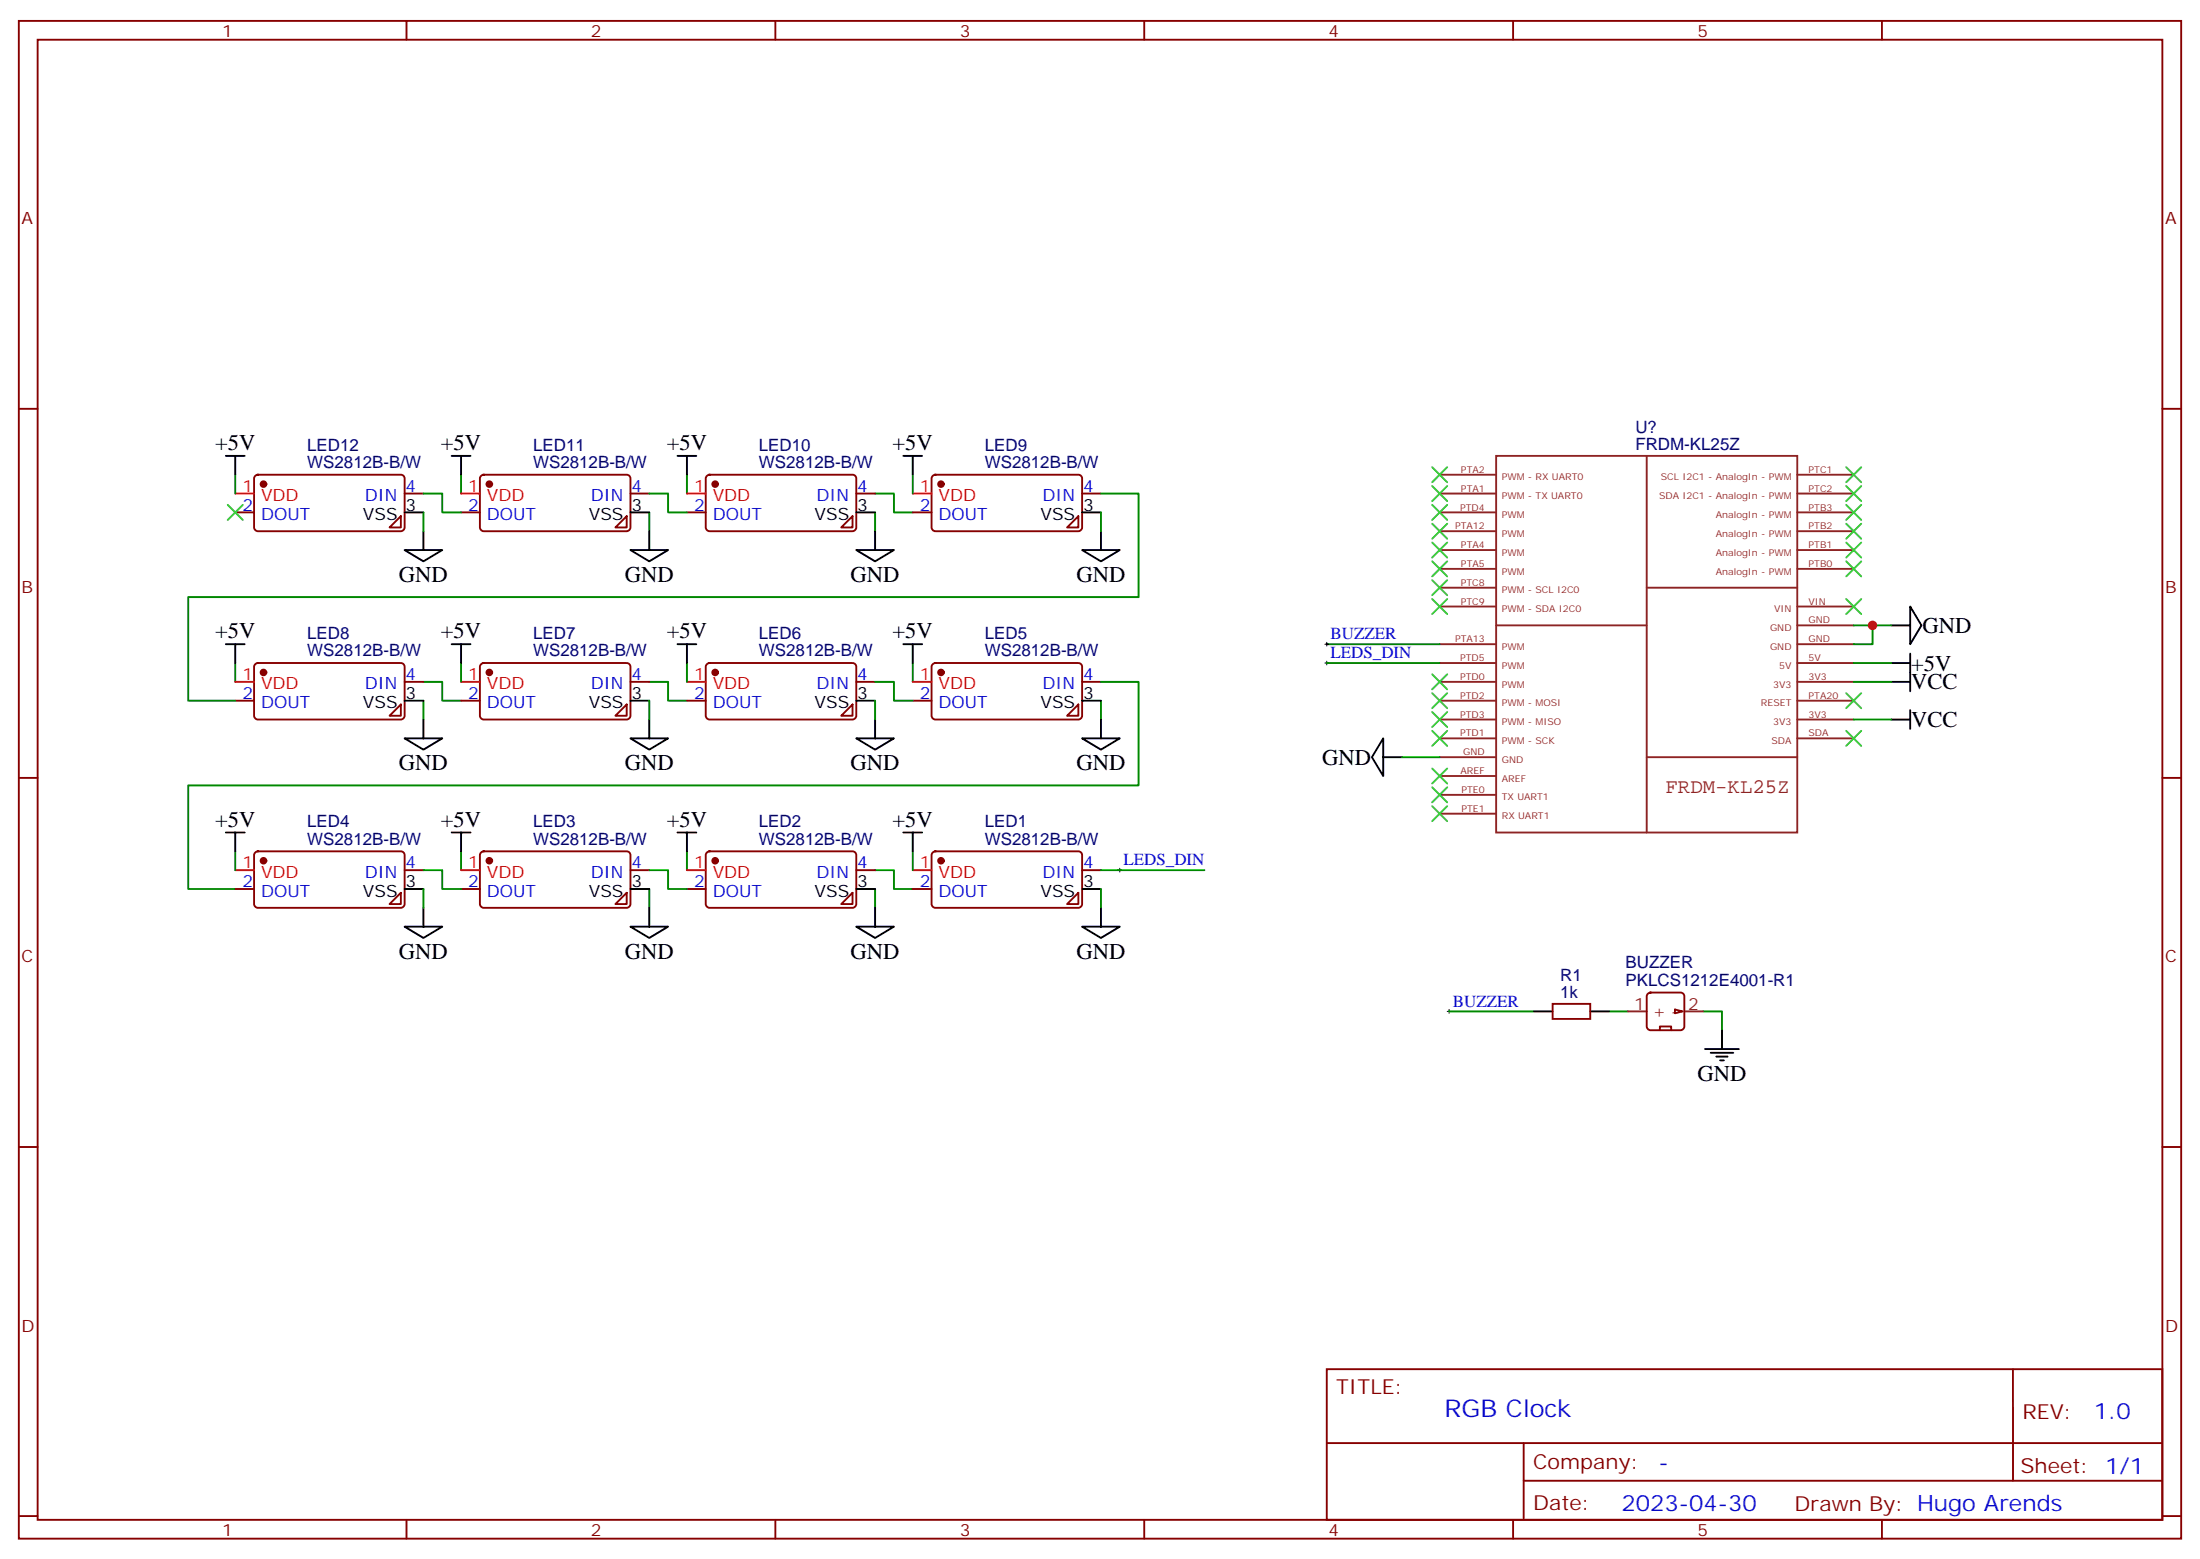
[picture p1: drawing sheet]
<svg xmlns="http://www.w3.org/2000/svg" width="412mm" height="292mm" viewBox="0 0 412 292" stroke-linecap="round" stroke-linejoin="round" font-family="sans-serif">
<g fill="none" stroke="#870000" stroke-width=".35">
<path d="M3.5 3.9h405.4v284.4h-405.4zM7.1 7.4h398.2v277.3h-398.2zM76.2 3.9v3.5M145.3 3.9v3.5M214.5 3.9v3.5M283.6 3.9v3.5M352.8 3.9v3.5M3.5 76.6h3.6M405.3 76.6h3.6M44.1 96h3.5M47.9 89.1l.4-.2h26.8a.71 .71 0 0 1 .7 .7v9.2a.76 .76 0 0 1-.7 .7h-26.8a.76 .76 0 0 1-.7-.7v-9.2zM73 98.8l2.1-2.1v2.1z"/>
<path d="M75.8 92.5h3.6M86.4 96h3.6M90.2 89.1l.5-.2h26.8a.71 .71 0 0 1 .7 .7v9.2a.76 .76 0 0 1-.7 .7h-26.8a.76 .76 0 0 1-.7-.7v-9.2zM115.4 98.8l2.1-2.1v2.1zM118.2 92.5h3.5M128.8 96h3.5M132.5 89.1l.5-.2h26.8a.71 .71 0 0 1 .7 .7v9.2a.76 .76 0 0 1-.7 .7h-26.8a.76 .76 0 0 1-.7-.7v-9.2zM159.8 96.7v2.1h-2.1zM160.5 92.5h3.5M171.1 96h3.5M174.9 89.1l.4-.2h26.8a.71 .71 0 0 1 .7 .7v9.2a.76 .76 0 0 1-.7 .7h-26.8a.76 .76 0 0 1-.7-.7v-9.2zM202.1 96.7v2.1h-2.1z"/>
<path d="M202.8 92.5h3.6M44.1 131.3h3.5M47.9 124.4l.4-.2h26.8a.71 .71 0 0 1 .7 .7v9.2a.76 .76 0 0 1-.7 .7h-26.8a.76 .76 0 0 1-.7-.7v-9.2zM75.1 132v2.1h-2.1zM75.8 127.7h3.6M86.4 131.3h3.6M90.2 124.4l.5-.2h26.8a.71 .71 0 0 1 .7 .7v9.2a.76 .76 0 0 1-.7 .7h-26.8a.76 .76 0 0 1-.7-.7v-9.2zM117.5 132v2.1h-2.1zM118.2 127.7h3.5M128.8 131.3h3.5M132.5 124.4l.5-.2h26.8a.71 .71 0 0 1 .7 .7v9.2a.76 .76 0 0 1-.7 .7h-26.8a.76 .76 0 0 1-.7-.7v-9.2zM159.8 132v2.1h-2.1z"/>
<path d="M160.5 127.7h3.5M171.1 131.3h3.5M174.9 124.4l.4-.2h26.8a.71 .71 0 0 1 .7 .7v9.2a.76 .76 0 0 1-.7 .7h-26.8a.76 .76 0 0 1-.7-.7v-9.2zM202.1 132v2.1h-2.1zM202.8 127.7h3.6M3.5 145.7h3.6M47.9 159.7l.4-.2h26.8a.71 .71 0 0 1 .7 .7v9.2a.76 .76 0 0 1-.7 .7h-26.8a.76 .76 0 0 1-.7-.7v-9.2zM90.2 159.7l.5-.2h26.8a.71 .71 0 0 1 .7 .7v9.2a.76 .76 0 0 1-.7 .7h-26.8a.76 .76 0 0 1-.7-.7v-9.2zM132.5 159.7l.5-.2h26.8a.71 .71 0 0 1 .7 .7v9.2a.76 .76 0 0 1-.7 .7h-26.8a.76 .76 0 0 1-.7-.7v-9.2zM174.9 159.7l.4-.2h26.8a.71 .71 0 0 1 .7 .7v9.2a.76 .76 0 0 1-.7 .7h-26.8a.76 .76 0 0 1-.7-.7v-9.2zM405.3 145.7h3.6M44.1 166.5h3.5"/>
<path d="M73 169.4l2.1-2.1v2.1zM75.8 163h3.6M86.4 166.5h3.6M117.5 167.3v2.1h-2.1zM118.2 163h3.5M128.8 166.5h3.5M159.8 167.3v2.1h-2.1zM160.5 163h3.5M171.1 166.5h3.5M202.1 167.3v2.1h-2.1zM202.8 163h3.6M291 188.1h7.1v2.8h-7.1z"/>
<path d="M308.9 186.2l.5-.3h5.6a.71 .71 0 0 1 .7 .8v5.6a.76 .76 0 0 1-.7 .7h-5.6a.76 .76 0 0 1-.7-.7v-5.6zM311.1 193v-.7h2.2v.7M314 189.1l1.4 .4-1.4 .3zM3.5 214.9h3.6M405.3 214.9h3.6M248.7 256.5h156.6v28.2h-156.6zM377.3 256.5v20.9M248.7 270.4h156.5M285.6 277.4h119.6M285.6 270.4v14.1M3.5 284h3.6M76.2 284.7v3.6"/>
<path d="M145.3 284.7v3.6M214.5 284.7v3.6M283.6 284.7v3.6M352.8 284.7v3.6M405.3 284h3.6"/>
</g>
<g fill="#870000" stroke="#870000" stroke-width=".35">
<circle cx="49.4" cy="90.7" r=".53"/>
<circle cx="91.7" cy="90.7" r=".53"/>
<circle cx="176.4" cy="90.7" r=".53"/>
<circle cx="134.1" cy="90.7" r=".53"/>
<circle cx="134.1" cy="126" r=".53"/>
<circle cx="176.4" cy="126" r=".53"/>
<circle cx="91.7" cy="126" r=".53"/>
<circle cx="49.4" cy="126" r=".53"/>
<circle cx="49.4" cy="161.3" r=".53"/>
<circle cx="91.7" cy="161.3" r=".53"/>
<circle cx="176.4" cy="161.3" r=".53"/>
<circle cx="134.1" cy="161.3" r=".53"/>
</g>
<path d="M44.1 92.5h3.5M86.4 92.5h3.6M128.8 92.5h3.5M171.1 92.5h3.5M44.1 127.7h3.5M86.4 127.7h3.6M128.8 127.7h3.5M171.1 127.7h3.5M44.1 163h3.5M86.4 163h3.6M128.8 163h3.5M171.1 163h3.5" fill="none" stroke="#f00" stroke-width=".35"/>
<g fill="none" stroke="#000" stroke-width=".35">
<path d="M42.3 85.4h3.6M44.1 85.4v3.5M75.8 96h3.6M79.4 99.5v3.5M84.7 85.4h3.5M86.4 85.4v3.5M118.2 96h3.5M121.7 99.5v3.5M127 85.4h3.5M128.8 85.4v3.5M160.5 96h3.5M164 99.5v3.5"/>
<path d="M169.3 85.4h3.6M171.1 85.4v3.5M202.8 96h3.6M206.4 99.5v3.5M75.8 103h7.1l-3.5 2.2zM118.2 103h7l-3.5 2.2zM160.5 103h7.1l-3.6 2.2zM202.8 103h7.1l-3.5 2.2zM354.5 117.2h3.6M358.1 113.6l2.1 3.6-2.1 3.5zM42.3 120.7h3.6M44.1 120.7v3.5"/>
<path d="M75.8 138.3h7.1l-3.5 2.1zM75.8 131.3h3.6M79.4 134.8v3.5M84.7 120.7h3.5M86.4 120.7v3.5M118.2 138.3h7l-3.5 2.1zM118.2 131.3h3.5M121.7 134.8v3.5M127 120.7h3.5M128.8 120.7v3.5M160.5 138.3h7.1l-3.6 2.1zM160.5 131.3h3.5"/>
<path d="M164 134.8v3.5M169.3 120.7h3.6M171.1 120.7v3.5M202.8 138.3h7.1l-3.5 2.1zM202.8 131.3h3.6M206.4 134.8v3.5M259.3 138.3v7.1l-2.1-3.5zM354.5 124.2h3.6M354.5 134.8h3.6M354.5 127.7h3.6M358.1 122.4v7.1M358.1 133v3.6"/>
<path d="M42.3 156h3.6M44.1 156v3.5M84.7 156h3.5M86.4 156v3.5M127 156h3.5M128.8 156v3.5M169.3 156h3.6M171.1 156v3.5M259.3 141.9h3.5M75.8 173.6h7.1l-3.5 2.1zM75.8 166.5h3.6M79.4 170.1v3.5"/>
<path d="M118.2 173.6h7l-3.5 2.1zM118.2 166.5h3.5M121.7 170.1v3.5M160.5 173.6h7.1l-3.6 2.1zM160.5 166.5h3.5M164 170.1v3.5M202.8 173.6h7.1l-3.5 2.1zM202.8 166.5h3.6M206.4 170.1v3.5M287.5 189.5h3.5M298.1 189.5h3.5M319.6 196.5h6.4"/>
<path d="M320.7 197.2h4.2M321.7 197.9h2.1M322.4 198.6h.7M322.8 193v3.5"/>
</g>
<g fill="none" stroke="#008700" stroke-width=".35">
<path d="M44.1 88.9v3.6M79.4 92.5h3.5v3.5h3.5M79.4 96v3.5M86.4 88.9v3.6M121.7 92.5h3.5v3.5h3.6M121.7 96v3.5M128.8 88.9v3.6M164 92.5h3.6v3.5h3.5M164 96v3.5M171.1 88.9v3.6M206.4 92.5h7v19.4h-178.1v19.4h8.8M206.4 96v3.5"/>
<path d="M347.5 117.2h7M351 117.2v3.5h-3.5M44.1 124.2v3.5M79.4 127.7h3.5v3.6h3.5M79.4 131.3v3.5M86.4 124.2v3.5M121.7 127.7h3.5v3.6h3.6M121.7 131.3v3.5M128.8 124.2v3.5M164 127.7h3.6v3.6h3.5M164 131.3v3.5M171.1 124.2v3.5"/>
<path d="M206.4 127.7h7v19.4h-178.1v19.4h8.8M206.4 131.3v3.5M248.7 124.2h21.2M248.7 120.7h21.2M347.5 134.8h7M347.5 124.2h7M347.5 127.7h7M44.1 159.5v3.5M86.4 159.5v3.5M128.8 159.5v3.5M171.1 159.5v3.5M262.8 141.9h7.1"/>
<path d="M79.4 163h3.5v3.5h3.5M79.4 166.5v3.6M121.7 163h3.5v3.5h3.6M121.7 166.5v3.6M164 163h3.6v3.5h3.5M164 166.5v3.6M206.4 166.5v3.6M206.4 163h19.4M271.6 189.5h15.9M301.6 189.5h3.6M319.3 189.5h3.5v3.5"/>
</g>
<g fill="none" stroke="#8c2424" stroke-width=".35">
<path d="M269.9 92.5h10.6M269.9 88.9h10.6M269.9 96h10.6M269.9 99.5h10.6M280.5 85.4h56.4v70.6h-56.4zM308.7 85.4v70.6M336.9 92.5h10.6M336.9 88.9h10.6M336.9 96h10.6M336.9 99.5h10.6M269.9 103h10.6M269.9 106.6h10.6"/>
<path d="M269.9 110.1h10.6M269.9 113.6h10.6M280.5 117.2h28.2M308.7 110.1h28.2M336.9 103h10.6M336.9 106.6h10.6M336.9 117.2h10.6M336.9 113.6h10.6M269.9 134.8h10.6M269.9 124.2h10.6M269.9 120.7h10.6M269.9 138.3h10.6"/>
<path d="M269.9 127.7h10.6M269.9 131.3h10.6M336.9 134.8h10.6M336.9 124.2h10.6M336.9 120.7h10.6M336.9 138.3h10.6M336.9 127.7h10.6M336.9 131.3h10.6M269.9 152.4h10.6M269.9 141.9h10.6M269.9 145.4h10.6M269.9 148.9h10.6"/>
<path d="M308.7 141.9h28.2M305.2 189.5h3.5M315.7 189.5h3.6"/>
</g>
<g fill="none" stroke="#3c3" stroke-width=".35">
<path d="M42.7 94.6l2.8 2.8M45.5 94.6l-2.8 2.8M268.5 87.5l2.8 2.8M268.5 91.1l2.8 2.8M268.5 98.1l2.8 2.8M268.5 94.6l2.8 2.8M271.3 87.5l-2.8 2.8M271.3 91.1l-2.8 2.8M271.3 98.1l-2.8 2.8M271.3 94.6l-2.8 2.8M346.1 98.1l2.8 2.8M346.1 94.6l2.8 2.8"/>
<path d="M346.1 91.1l2.8 2.8M346.1 87.5l2.8 2.8M348.9 98.1l-2.8 2.8M348.9 94.6l-2.8 2.8M348.9 91.1l-2.8 2.8M348.9 87.5l-2.8 2.8M268.5 101.6l2.8 2.9M268.5 105.2l2.8 2.8M268.5 108.7l2.8 2.8M268.5 112.2l2.8 2.8M271.3 101.6l-2.8 2.9M271.3 105.2l-2.8 2.8"/>
<path d="M271.3 108.7l-2.8 2.8M271.3 112.2l-2.8 2.8M346.1 112.2l2.8 2.8M346.1 105.2l2.8 2.8M346.1 101.6l2.8 2.9M348.9 112.2l-2.8 2.8M348.9 105.2l-2.8 2.8M348.9 101.6l-2.8 2.9M268.5 136.9l2.8 2.8M268.5 126.3l2.8 2.9M268.5 129.9l2.8 2.8M268.5 133.4l2.8 2.8"/>
<path d="M271.3 136.9l-2.8 2.8M271.3 126.3l-2.8 2.9M271.3 129.9l-2.8 2.8M271.3 133.4l-2.8 2.8M346.1 136.9l2.8 2.8M346.1 129.9l2.8 2.8M348.9 136.9l-2.8 2.8M348.9 129.9l-2.8 2.8M268.5 144l2.8 2.8M268.5 147.5l2.8 2.8M268.5 151l2.8 2.8M271.3 144l-2.8 2.8"/>
<path d="M271.3 147.5l-2.8 2.8M271.3 151l-2.8 2.8"/>
</g>
<path d="M248.4 124.2h.7M248.4 120.7h.7M248.7 120.3v.7M248.7 123.9v.7M209.5 163h.8M209.9 162.7v.7M271.3 189.5h.7M271.6 189.1v.7" fill="none" stroke="#000" stroke-width=".19"/>
<circle cx="351" cy="117.2" r=".88" fill="#c00"/>
<text font-size="4.6" fill="#00f" x="270.8" y="265.5">RGB Clock</text>
<g font-size="4.2">
<text x="40.3" y="84.3">+5V</text>
<text x="82.6" y="84.3">+5V</text>
<text x="125" y="84.3">+5V</text>
<text x="167.3" y="84.3">+5V</text>
<text x="74.8" y="109.1">GND</text>
<text x="117.1" y="109.1">GND</text>
<text x="159.5" y="109.1">GND</text>
<text x="201.8" y="109.1">GND</text>
<text x="40.3" y="119.6">+5V</text>
<text x="82.6" y="119.6">+5V</text>
<text x="125" y="119.6">+5V</text>
<text x="167.3" y="119.6">+5V</text>
<text x="360.4" y="118.6">GND</text>
<text x="358.2" y="125.6">+5V</text>
<text x="358.2" y="129.2">VCC</text>
<text x="358.2" y="136.2">VCC</text>
<text x="247.8" y="143.3">GND</text>
<text x="74.8" y="144.3">GND</text>
<text x="117.1" y="144.3">GND</text>
<text x="159.5" y="144.3">GND</text>
<text x="201.8" y="144.3">GND</text>
<text x="40.3" y="154.9">+5V</text>
<text x="82.6" y="154.9">+5V</text>
<text x="125" y="154.9">+5V</text>
<text x="167.3" y="154.9">+5V</text>
<text x="74.8" y="179.6">GND</text>
<text x="117.1" y="179.6">GND</text>
<text x="159.5" y="179.6">GND</text>
<text x="201.8" y="179.6">GND</text>
<text x="318.2" y="202.6">GND</text>
</g>
<g font-size="4.2" fill="#00f">
<text x="392.5" y="265.8">1.0</text>
<text x="310.9" y="275.3">-</text>
<text x="304" y="283.1">2023-04-30</text>
</g>
<text font-size="3.9" fill="#8d2323" x="312.2" y="148.6">FRDM-KL25Z</text>
<g font-size="3.9" fill="#800">
<text x="250.5" y="261.1">TITLE:</text>
<text x="379.1" y="265.8">REV:</text>
<text x="287.4" y="275.3">Company:</text>
<text x="378.7" y="275.9">Sheet: 1/1</text>
<text x="287.4" y="283">Date:</text>
<text x="336.4" y="283.1">Drawn By: Hugo Arends</text>
</g>
<g font-size="3.2" fill="#800">
<text x="41.6" y="6.9">1</text>
<text x="110.8" y="6.9">2</text>
<text x="179.9" y="6.9">3</text>
<text x="249.1" y="6.9">4</text>
<text x="318.2" y="6.9">5</text>
<text x="4.1" y="42">A</text>
<text x="405.9" y="42">A</text>
<text x="4.1" y="111.2">B</text>
<text x="405.9" y="111.2">B</text>
<text x="4.1" y="180.3">C</text>
<text x="405.9" y="180.3">C</text>
<text x="4.1" y="249.4">D</text>
<text x="405.9" y="249.4">D</text>
<text x="41.6" y="287.7">1</text>
<text x="110.8" y="287.7">2</text>
<text x="179.9" y="287.7">3</text>
<text x="249.1" y="287.7">4</text>
<text x="318.2" y="287.7">5</text>
</g>
<g font-size="3.2" fill="#000080">
<text x="306.5" y="81.1">U?</text>
<text x="57.6" y="87.7">WS2812B-B/W</text>
<text x="57.6" y="84.4">LED12</text>
<text x="99.9" y="87.7">WS2812B-B/W</text>
<text x="99.9" y="84.4">LED11</text>
<text x="142.3" y="87.7">WS2812B-B/W</text>
<text x="142.3" y="84.4">LED10</text>
<text x="184.6" y="87.7">WS2812B-B/W</text>
<text x="184.6" y="84.4">LED9</text>
<text x="306.5" y="84.3">FRDM-KL25Z</text>
<text x="57.6" y="119.7">LED8</text>
<text x="99.9" y="119.7">LED7</text>
<text x="142.3" y="119.7">LED6</text>
<text x="184.6" y="119.7">LED5</text>
<text x="57.6" y="122.9">WS2812B-B/W</text>
<text x="99.9" y="122.9">WS2812B-B/W</text>
<text x="142.3" y="122.9">WS2812B-B/W</text>
<text x="184.6" y="122.9">WS2812B-B/W</text>
<text x="57.6" y="155">LED4</text>
<text x="99.9" y="155">LED3</text>
<text x="142.3" y="155">LED2</text>
<text x="184.6" y="155">LED1</text>
<text x="57.6" y="158.2">WS2812B-B/W</text>
<text x="99.9" y="158.2">WS2812B-B/W</text>
<text x="142.3" y="158.2">WS2812B-B/W</text>
<text x="184.6" y="158.2">WS2812B-B/W</text>
<text x="292.5" y="183.8">R1</text>
<text x="304.7" y="184.7">PKLCS1212E4001-R1</text>
<text x="304.7" y="181.4">BUZZER</text>
<text x="292.5" y="187">1k</text>
</g>
<g font-size="3.2" fill="#f00">
<text x="45.4" y="92.1">1</text>
<text x="48.9" y="93.9">VDD</text>
<text x="87.8" y="92.1">1</text>
<text x="91.3" y="93.9">VDD</text>
<text x="130.1" y="92.1">1</text>
<text x="133.6" y="93.9">VDD</text>
<text x="172.4" y="92.1">1</text>
<text x="175.9" y="93.9">VDD</text>
<text x="45.4" y="127.4">1</text>
<text x="48.9" y="129.2">VDD</text>
<text x="87.8" y="127.4">1</text>
<text x="91.3" y="129.2">VDD</text>
<text x="130.1" y="127.4">1</text>
<text x="133.6" y="129.2">VDD</text>
<text x="172.4" y="127.4">1</text>
<text x="175.9" y="129.2">VDD</text>
<text x="45.4" y="162.7">1</text>
<text x="48.9" y="164.4">VDD</text>
<text x="87.8" y="162.7">1</text>
<text x="91.3" y="164.4">VDD</text>
<text x="130.1" y="162.7">1</text>
<text x="133.6" y="164.4">VDD</text>
<text x="172.4" y="162.7">1</text>
<text x="175.9" y="164.4">VDD</text>
</g>
<g font-size="3.2" fill="#00f">
<text x="45.4" y="95.6">2</text>
<text x="68.4" y="93.9">DIN</text>
<text x="76" y="92.1">4</text>
<text x="87.8" y="95.6">2</text>
<text x="110.7" y="93.9">DIN</text>
<text x="118.4" y="92.1">4</text>
<text x="130.1" y="95.6">2</text>
<text x="153.1" y="93.9">DIN</text>
<text x="160.7" y="92.1">4</text>
<text x="172.4" y="95.6">2</text>
<text x="195.4" y="93.9">DIN</text>
<text x="203" y="92.1">4</text>
<text x="48.9" y="97.4">DOUT</text>
<text x="91.3" y="97.4">DOUT</text>
<text x="133.6" y="97.4">DOUT</text>
<text x="175.9" y="97.4">DOUT</text>
<text x="249.4" y="119.8">BUZZER</text>
<text x="249.4" y="123.3">LEDS_DIN</text>
<text x="45.4" y="130.9">2</text>
<text x="68.4" y="129.2">DIN</text>
<text x="76" y="127.4">4</text>
<text x="87.8" y="130.9">2</text>
<text x="110.7" y="129.2">DIN</text>
<text x="118.4" y="127.4">4</text>
<text x="130.1" y="130.9">2</text>
<text x="153.1" y="129.2">DIN</text>
<text x="160.7" y="127.4">4</text>
<text x="172.4" y="130.9">2</text>
<text x="195.4" y="129.2">DIN</text>
<text x="203" y="127.4">4</text>
<text x="48.9" y="132.7">DOUT</text>
<text x="91.3" y="132.7">DOUT</text>
<text x="133.6" y="132.7">DOUT</text>
<text x="175.9" y="132.7">DOUT</text>
<text x="45.4" y="166.2">2</text>
<text x="48.9" y="168">DOUT</text>
<text x="68.4" y="164.4">DIN</text>
<text x="76" y="162.7">4</text>
<text x="87.8" y="166.2">2</text>
<text x="91.3" y="168">DOUT</text>
<text x="110.7" y="164.4">DIN</text>
<text x="118.4" y="162.7">4</text>
<text x="130.1" y="166.2">2</text>
<text x="133.6" y="168">DOUT</text>
<text x="153.1" y="164.4">DIN</text>
<text x="160.7" y="162.7">4</text>
<text x="172.4" y="166.2">2</text>
<text x="175.9" y="168">DOUT</text>
<text x="195.4" y="164.4">DIN</text>
<text x="203" y="162.7">4</text>
<text x="210.6" y="162.1">LEDS_DIN</text>
<text x="272.3" y="188.6">BUZZER</text>
</g>
<g font-size="3.2">
<text x="76" y="95.6">3</text>
<text x="118.4" y="95.6">3</text>
<text x="160.7" y="95.6">3</text>
<text x="203" y="95.6">3</text>
<text x="68" y="97.4">VSS</text>
<text x="110.4" y="97.4">VSS</text>
<text x="152.7" y="97.4">VSS</text>
<text x="195" y="97.4">VSS</text>
<text x="76" y="130.9">3</text>
<text x="118.4" y="130.9">3</text>
<text x="160.7" y="130.9">3</text>
<text x="203" y="130.9">3</text>
<text x="68" y="132.7">VSS</text>
<text x="110.4" y="132.7">VSS</text>
<text x="152.7" y="132.7">VSS</text>
<text x="195" y="132.7">VSS</text>
<text x="68" y="168">VSS</text>
<text x="76" y="166.2">3</text>
<text x="110.4" y="168">VSS</text>
<text x="118.4" y="166.2">3</text>
<text x="152.7" y="168">VSS</text>
<text x="160.7" y="166.2">3</text>
<text x="195" y="168">VSS</text>
<text x="203" y="166.2">3</text>
</g>
<g font-size="3.2" fill="#8d2323">
<text x="306.3" y="189.1">1</text>
<text x="309.7" y="190.5">+ -</text>
<text x="316.4" y="189.1">2</text>
</g>
<g font-size="1.8" fill="#8d2323">
<text x="273.9" y="88.6">PTA2</text>
<text x="281.5" y="90">PWM - RX UART0</text>
<text x="311.3" y="90">SCL I2C1 - AnalogIn - PWM</text>
<text x="339" y="88.6">PTC1</text>
<text x="273.7" y="95.6">PTD4</text>
<text x="273.9" y="92.1">PTA1</text>
<text x="281.5" y="93.5">PWM - TX UART0</text>
<text x="311" y="93.5">SDA I2C1 - AnalogIn - PWM</text>
<text x="339" y="92.1">PTC2</text>
<text x="339" y="95.6">PTB3</text>
<text x="272.7" y="99.2">PTA12</text>
<text x="281.5" y="97">PWM</text>
<text x="281.5" y="100.6">PWM</text>
<text x="321.6" y="100.6">AnalogIn - PWM</text>
<text x="321.6" y="97">AnalogIn - PWM</text>
<text x="339" y="99.2">PTB2</text>
<text x="273.9" y="102.7">PTA4</text>
<text x="273.9" y="106.2">PTA5</text>
<text x="281.5" y="104.1">PWM</text>
<text x="281.5" y="107.6">PWM</text>
<text x="321.6" y="107.6">AnalogIn - PWM</text>
<text x="321.6" y="104.1">AnalogIn - PWM</text>
<text x="339" y="106.2">PTB0</text>
<text x="339" y="102.7">PTB1</text>
<text x="273.8" y="109.7">PTC8</text>
<text x="273.8" y="113.3">PTC9</text>
<text x="281.5" y="111.2">PWM - SCL I2C0</text>
<text x="339" y="113.3">VIN</text>
<text x="281.5" y="114.7">PWM - SDA I2C0</text>
<text x="331.8" y="118.2">GND</text>
<text x="332.6" y="114.7">VIN</text>
<text x="339" y="116.8">GND</text>
<text x="272.7" y="120.3">PTA13</text>
<text x="273.7" y="123.9">PTD5</text>
<text x="281.5" y="121.7">PWM</text>
<text x="281.5" y="125.3">PWM</text>
<text x="331.8" y="121.7">GND</text>
<text x="333.5" y="125.3">5V</text>
<text x="339" y="123.9">5V</text>
<text x="339" y="120.3">GND</text>
<text x="273.7" y="127.4">PTD0</text>
<text x="273.7" y="130.9">PTD2</text>
<text x="281.5" y="128.8">PWM</text>
<text x="332.4" y="128.8">3V3</text>
<text x="339" y="130.9">PTA20</text>
<text x="339" y="127.4">3V3</text>
<text x="273.7" y="134.4">PTD3</text>
<text x="273.7" y="138">PTD1</text>
<text x="281.5" y="135.9">PWM - MISO</text>
<text x="281.5" y="132.3">PWM - MOSI</text>
<text x="330.1" y="132.3">RESET</text>
<text x="332.4" y="135.9">3V3</text>
<text x="339" y="138">SDA</text>
<text x="339" y="134.4">3V3</text>
<text x="274.3" y="141.5">GND</text>
<text x="281.5" y="139.4">PWM - SCK</text>
<text x="281.5" y="142.9">GND</text>
<text x="332.1" y="139.4">SDA</text>
<text x="273.8" y="145">AREF</text>
<text x="274" y="148.6">PTE0</text>
<text x="281.5" y="146.4">AREF</text>
<text x="281.5" y="150">TX UART1</text>
<text x="274" y="152.1">PTE1</text>
<text x="281.5" y="153.5">RX UART1</text>
</g>
</svg>
